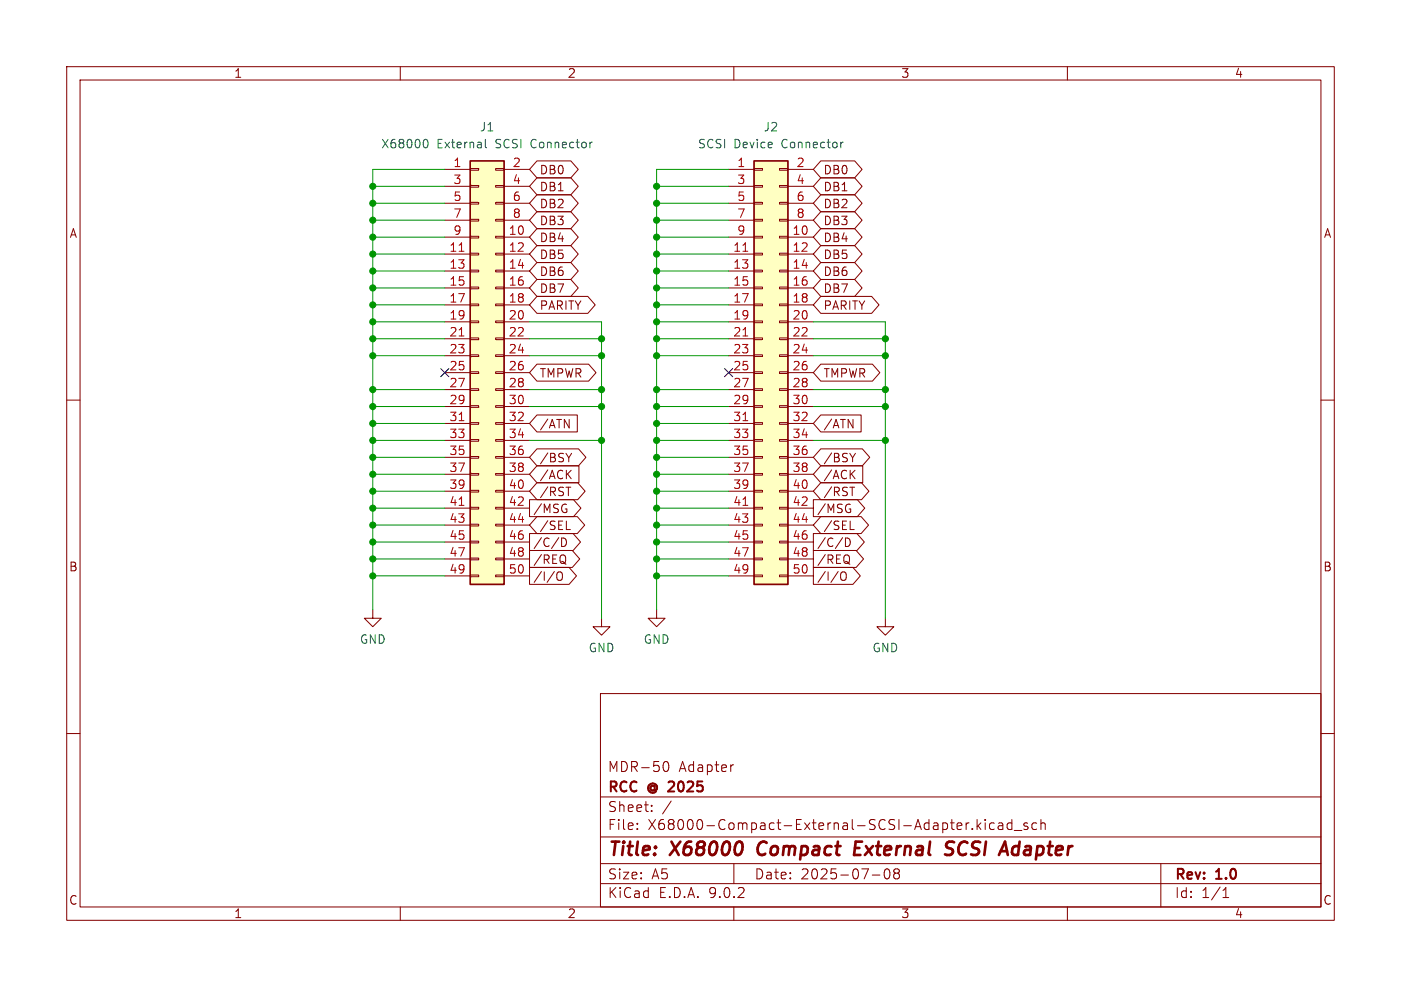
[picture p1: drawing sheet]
<svg xmlns="http://www.w3.org/2000/svg" width="210mm" height="148mm" viewBox="0 0 210 148" stroke-linecap="round" stroke-linejoin="round" font-family="sans-serif">
<g fill="none" stroke="#840000" stroke-width=".15">
<path d="M10 10h190v128h-190zM12 12h186v124h-186zM60 10v2M110 10v2M160 10v2M10 60h2M198 60h2M55.9 91.4v1.3h1.2l-1.2 1.3-1.3-1.3h1.3M90.2 92.7v1.3h1.2l-1.2 1.3-1.3-1.3h1.3M10 110h2M90 104h108v32h-108zM90 119.5h108"/>
<path d="M99.4 114.8a.55 .55 0 0 1 .4-.6h.1a.94 .94 0 0 1 0 1.5h-.1a.55 .55 0 0 1-.4-.6M110 114.7l-.3 .1M198 110h2M60 136v2M90 132.5h108M90 129.5h108M90 125.5h108M95.5 124.2v.2M95.5 123.5v.1M97.7 121.5v.2M97.7 120.8v.1M100.6 120.1l-1.3 1.9"/>
<path d="M110 136v2M110 129.5v3M130.8 131.2h1.1M132.7 130.4l.3-.1a.94 .94 0 0 1 0 1.5h-.1a.91 .91 0 0 1-.2-1.4zM134.3 130.9l-.3-.3v-.2l.3-.1 .4 .1 .1 .2v.2l-.3 .1M134.3 130.9l-.3 .3v.4l.3 .2 .4-.1 .1-.2v-.4l-.3-.2M134.3 130.9h.2M145.7 124.2v.2M146.5 122.9v1.5M146.6 123.8l.4 .6M147 123.4l-.5 .6M147.7 122.9v.1"/>
<path d="M147.7 123.4v1M149 123.5l-.4-.1-.3 .3v.4l.2 .2h.5M149.7 123.5h.5l.1 .9M150.3 123.7l-.5 .1a.29 .29 0 0 0-.2 .3 .29 .29 0 0 0 .2 .3l.5-.1M151.7 123.5l-.5-.1-.2 .3v.4l.1 .2h.6M151.7 122.9v1.5M152 124.5h1.2M154 123.5l-.3-.1-.2 .2v.2l.5 .2v.3h-.5M155.4 123.5l-.4-.1-.3 .3v.4l.1 .2h.6M156 123.5a.37 .37 0 0 1 .7 .1v.8M156 122.9v1.5M160 136v2"/>
<path d="M174 129.5v6.5M183.3 134.6h.9M183.3 133.5l.5-.4v1.5"/>
</g>
<path d="M113.9 126.5a1.27 1.27 0 0 0-.1 1.6M128.2 127.2h.6M129.2 126.2h-.9l-.3 2h1M141.9 127l.6 .3a.49 .49 0 0 1 .4 .5 .49 .49 0 0 1-.5 .4l-.7-.1M143 126.3a.85 .85 0 0 0-1 .1l-.2 .2M151.8 128.1l.6 .1M152.6 126.9h-.4l-.3 .2" fill="none" stroke="#840000" stroke-width=".4"/>
<path d="M70.5 24.1h5.1v63.5h-5.1z" fill="#ffffc2"/>
<path d="M70.5 24.1h5.1v63.5h-5.1z" fill="none" stroke="#840000" stroke-width=".25"/>
<g fill="none" stroke="#840000" stroke-width=".15">
<path d="M66.7 25.4h3.8M66.7 27.9h3.8M66.7 30.5h3.8M66.7 33h3.8M66.7 35.6h3.8M66.7 38.1h3.8M70.5 25.3h1.3v.2h-1.3zM70.5 27.8h1.3v.3h-1.3zM70.5 30.4h1.3v.2h-1.3zM70.5 32.9h1.3v.2h-1.3zM70.5 35.4h1.3v.3h-1.3zM70.5 38h1.3v.2h-1.3z"/>
<path d="M74.3 25.3h1.3v.2h-1.3zM74.3 27.8h1.3v.3h-1.3zM74.3 30.4h1.3v.2h-1.3zM74.3 32.9h1.3v.2h-1.3zM74.3 35.4h1.3v.3h-1.3zM74.3 38h1.3v.2h-1.3zM75.6 25.4h3.8M75.6 27.9h3.8M75.6 30.5h3.8M75.6 33h3.8M75.6 35.6h3.8M75.6 38.1h3.8"/>
<path d="M66.7 40.6h3.8M66.7 43.2h3.8M66.7 45.7h3.8M66.7 48.3h3.8M66.7 50.8h3.8M66.7 53.3h3.8M66.7 55.9h3.8M66.7 58.4h3.8M70.5 40.5h1.3v.3h-1.3zM70.5 43.1h1.3v.2h-1.3zM70.5 45.6h1.3v.2h-1.3zM70.5 48.1h1.3v.3h-1.3z"/>
<path d="M70.5 50.7h1.3v.2h-1.3zM70.5 53.2h1.3v.3h-1.3zM70.5 55.8h1.3v.2h-1.3zM70.5 58.3h1.3v.2h-1.3zM74.3 40.5h1.3v.3h-1.3zM74.3 43.1h1.3v.2h-1.3zM74.3 45.6h1.3v.2h-1.3zM74.3 48.1h1.3v.3h-1.3zM74.3 50.7h1.3v.2h-1.3zM74.3 53.2h1.3v.3h-1.3zM74.3 55.8h1.3v.2h-1.3zM74.3 58.3h1.3v.2h-1.3z"/>
<path d="M75.6 40.6h3.8M75.6 43.2h3.8M75.6 45.7h3.8M75.6 48.3h3.8M75.6 50.8h3.8M75.6 53.3h3.8M75.6 55.9h3.8M75.6 58.4h3.8M66.7 61h3.8M66.7 63.5h3.8M66.7 66h3.8M66.7 68.6h3.8"/>
<path d="M66.7 71.1h3.8M66.7 73.7h3.8M66.7 76.2h3.8M66.7 78.7h3.8M70.5 60.8h1.3v.3h-1.3zM70.5 63.4h1.3v.2h-1.3zM70.5 65.9h1.3v.3h-1.3zM70.5 68.5h1.3v.2h-1.3zM70.5 71h1.3v.2h-1.3zM70.5 73.5h1.3v.3h-1.3zM70.5 76.1h1.3v.2h-1.3zM70.5 78.6h1.3v.3h-1.3z"/>
<path d="M74.3 60.8h1.3v.3h-1.3zM74.3 63.4h1.3v.2h-1.3zM74.3 65.9h1.3v.3h-1.3zM74.3 68.5h1.3v.2h-1.3zM74.3 71h1.3v.2h-1.3zM74.3 73.5h1.3v.3h-1.3zM74.3 76.1h1.3v.2h-1.3zM74.3 78.6h1.3v.3h-1.3zM75.6 61h3.8M75.6 63.5h3.8M75.6 66h3.8M75.6 68.6h3.8"/>
<path d="M75.6 71.1h3.8M75.6 73.7h3.8M75.6 76.2h3.8M75.6 78.7h3.8M66.7 81.3h3.8M66.7 83.8h3.8M66.7 86.4h3.8M70.5 81.2h1.3v.2h-1.3zM70.5 83.7h1.3v.2h-1.3zM70.5 86.2h1.3v.3h-1.3zM74.3 81.2h1.3v.2h-1.3zM74.3 83.7h1.3v.2h-1.3z"/>
<path d="M74.3 86.2h1.3v.3h-1.3zM75.6 81.3h3.8M75.6 83.8h3.8M75.6 86.4h3.8M98.4 91.4v1.3h1.3l-1.3 1.3-1.2-1.3h1.2M132.7 92.7v1.3h1.3l-1.3 1.3-1.3-1.3h1.3"/>
</g>
<path d="M68.8 37.7h.7M68.8 50.4h.7M68.8 63.1h.7M68.8 75.8h.7" fill="none" stroke="#a90000" stroke-width=".15"/>
<path d="M63.6 21l.1-.1a.69 .69 0 0 1 .5 .5 .69 .69 0 0 1-.2 .7h-.4M72.8 20.9v1.1l.1 .2M88.8 21.3l-.3 .1" fill="none" stroke="#006464" stroke-width=".15"/>
<path d="M113 24.1h5.1v63.5h-5.1z" fill="#ffffc2"/>
<path d="M113 24.1h5.1v63.5h-5.1z" fill="none" stroke="#840000" stroke-width=".25"/>
<g fill="none" stroke="#840000" stroke-width=".15">
<path d="M80.5 34.3h5.1l1.1 1.3-1.1 1.2h-5.1l-1.1-1.2zM80.5 29.2h5.1l1.1 1.3-1.1 1.3h-5.1l-1.1-1.3zM80.5 36.8h5.1l1.1 1.3-1.1 1.3h-5.1l-1.1-1.3zM80.5 39.4h5.1l1.1 1.2-1.1 1.3h-5.1l-1.1-1.3zM80.5 24.1h5.1l1.1 1.3-1.1 1.3h-5.1l-1.1-1.3zM80.5 26.7h5.1l1.1 1.2-1.1 1.3h-5.1l-1.1-1.3zM80.5 31.7h5.1l1.1 1.3-1.1 1.3h-5.1l-1.1-1.3zM109.2 25.4h3.8M109.2 27.9h3.8M109.2 30.5h3.8M109.2 33h3.8M109.2 35.6h3.8"/>
<path d="M109.2 38.1h3.8M113 25.3h1.3v.2h-1.3zM113 27.8h1.3v.3h-1.3zM113 30.4h1.3v.2h-1.3zM113 32.9h1.3v.2h-1.3zM113 35.4h1.3v.3h-1.3zM113 38h1.3v.2h-1.3zM116.8 25.3h1.3v.2h-1.3zM116.8 27.8h1.3v.3h-1.3zM116.8 30.4h1.3v.2h-1.3zM116.8 32.9h1.3v.2h-1.3zM116.8 35.4h1.3v.3h-1.3z"/>
<path d="M116.8 38h1.3v.2h-1.3zM118.1 25.4h3.8M118.1 27.9h3.8M118.1 30.5h3.8M118.1 33h3.8M118.1 35.6h3.8M118.1 38.1h3.8M123 39.4h5.1l1.1 1.2-1.1 1.3h-5.1l-1.1-1.3zM123 36.8h5.1l1.1 1.3-1.1 1.3h-5.1l-1.1-1.3zM123 34.3h5.1l1.1 1.3-1.1 1.2h-5.1l-1.1-1.2zM123 24.1h5.1l1.1 1.3-1.1 1.3h-5.1l-1.1-1.3zM123 26.7h5.1l1.1 1.2-1.1 1.3h-5.1l-1.1-1.3z"/>
<path d="M123 29.2h5.1l1.1 1.3-1.1 1.3h-5.1l-1.1-1.3zM123 31.7h5.1l1.1 1.3-1.1 1.3h-5.1l-1.1-1.3zM80.5 41.9h5.1l1.1 1.3-1.1 1.3h-5.1l-1.1-1.3zM80.5 54.6h7.7l1.1 1.3-1.1 1.3h-7.7l-1.1-1.3zM80.5 44.4h7.6l1.1 1.3-1.1 1.3h-7.6l-1.1-1.3zM109.2 40.6h3.8M109.2 43.2h3.8M109.2 45.7h3.8M109.2 48.3h3.8M109.2 50.8h3.8M109.2 53.3h3.8M109.2 55.9h3.8"/>
<path d="M109.2 58.4h3.8M113 40.5h1.3v.3h-1.3zM113 43.1h1.3v.2h-1.3zM113 45.6h1.3v.2h-1.3zM113 48.1h1.3v.3h-1.3zM113 50.7h1.3v.2h-1.3zM113 53.2h1.3v.3h-1.3zM113 55.8h1.3v.2h-1.3zM113 58.3h1.3v.2h-1.3zM116.8 40.5h1.3v.3h-1.3zM116.8 43.1h1.3v.2h-1.3zM116.8 45.6h1.3v.2h-1.3z"/>
<path d="M116.8 48.1h1.3v.3h-1.3zM116.8 50.7h1.3v.2h-1.3zM116.8 53.2h1.3v.3h-1.3zM116.8 55.8h1.3v.2h-1.3zM116.8 58.3h1.3v.2h-1.3zM118.1 40.6h3.8M118.1 43.2h3.8M118.1 45.7h3.8M118.1 48.3h3.8M118.1 50.8h3.8M118.1 53.3h3.8M118.1 55.9h3.8"/>
<path d="M118.1 58.4h3.8M123 54.6h7.8l1.1 1.3-1.1 1.3h-7.8l-1.1-1.3zM123 44.4h7.7l1.1 1.3-1.1 1.3h-7.7l-1.1-1.3zM123 41.9h5.1l1.1 1.3-1.1 1.3h-5.1l-1.1-1.3zM79.4 74.9h6.6l1.1 1.3-1.1 1.3h-6.6zM80.5 67.3h6.2l1.1 1.3-1.1 1.3h-6.2l-1.1-1.3zM80.5 69.8h6.3v2.6h-6.3l-1.1-1.3zM80.5 62.2h6v2.6h-6l-1.1-1.3zM80.5 77.5h6l1.1 1.2-1.1 1.3h-6l-1.1-1.3zM80.5 72.4h6.1l1.1 1.3-1.1 1.2h-6.1l-1.1-1.2zM84.6 62.9l.7 1.3v-1.3M84.7 76.3h.3v.4l-.3 .2"/>
<path d="M84.8 75.6l.1 .1M84.8 73.1h.8M84.9 79.4h.6M85.1 71.1l.5 .7M85.6 70.5l-.7 .7M85.7 68l-.4 .6M109.2 61h3.8M109.2 63.5h3.8M109.2 66h3.8M109.2 68.6h3.8M109.2 71.1h3.8M109.2 73.7h3.8"/>
<path d="M109.2 76.2h3.8M109.2 78.7h3.8M113 60.8h1.3v.3h-1.3zM113 63.4h1.3v.2h-1.3zM113 65.9h1.3v.3h-1.3zM113 68.5h1.3v.2h-1.3zM113 71h1.3v.2h-1.3zM113 73.5h1.3v.3h-1.3zM113 76.1h1.3v.2h-1.3zM113 78.6h1.3v.3h-1.3zM116.8 60.8h1.3v.3h-1.3zM116.8 63.4h1.3v.2h-1.3z"/>
<path d="M116.8 65.9h1.3v.3h-1.3zM116.8 68.5h1.3v.2h-1.3zM116.8 71h1.3v.2h-1.3zM116.8 73.5h1.3v.3h-1.3zM116.8 76.1h1.3v.2h-1.3zM116.8 78.6h1.3v.3h-1.3zM118.1 61h3.8M118.1 63.5h3.8M118.1 66h3.8M118.1 68.6h3.8M118.1 71.1h3.8M118.1 73.7h3.8"/>
<path d="M118.1 76.2h3.8M118.1 78.7h3.8M121.9 74.9h6.6l1.1 1.3-1.1 1.3h-6.6zM123 67.3h6.3l1.1 1.3-1.1 1.3h-6.3l-1.1-1.3zM123 69.8h6.3v2.6h-6.3l-1.1-1.3zM123 72.4h6.1l1.2 1.3-1.2 1.2h-6.1l-1.1-1.2zM123 77.5h6.1l1.1 1.2-1.1 1.3h-6.1l-1.1-1.3zM123 62.2h6.1v2.6h-6.1l-1.1-1.3zM127.1 62.9l.8 1.3v-1.3M127.3 76.3h.2v.4l-.2 .2M127.3 75.6l.2 .1M127.4 73.1h.7"/>
<path d="M127.4 79.4h.6M127.6 71.1l.6 .7M128.2 70.5l-.8 .7M128.2 68l-.4 .6M79.4 85.1h5.9l1.1 1.3-1.1 1.2h-5.9zM79.4 80h6.5l1.1 1.3-1.1 1.3h-6.5zM79.4 82.5h6.4l1.1 1.3-1.1 1.3h-6.4zM83.5 85.9a.43 .43 0 0 1 .5-.1 .43 .43 0 0 1 .3 .4v.4a.42 .42 0 0 1-.4 .4 .42 .42 0 0 1-.4-.4zM84.2 80.7a.64 .64 0 0 1 .7 .6 .64 .64 0 0 1-.7 .7zM84.6 83.3a.9 .9 0 0 1 0 1.1l.2 .2M109.2 81.3h3.8M109.2 83.8h3.8"/>
<path d="M109.2 86.4h3.8M113 81.2h1.3v.2h-1.3zM113 83.7h1.3v.2h-1.3zM113 86.2h1.3v.3h-1.3zM116.8 81.2h1.3v.2h-1.3zM116.8 83.7h1.3v.2h-1.3zM116.8 86.2h1.3v.3h-1.3zM118.1 81.3h3.8M118.1 83.8h3.8M118.1 86.4h3.8M121.9 80h6.6l1.1 1.3-1.1 1.3h-6.6zM121.9 82.5h6.4l1.1 1.3-1.1 1.3h-6.4z"/>
<path d="M121.9 85.1h6l1.1 1.3-1.1 1.2h-6zM126.1 85.9a.43 .43 0 0 1 .5-.1 .43 .43 0 0 1 .3 .4v.4a.42 .42 0 0 1-.5 .4 .42 .42 0 0 1-.4-.4zM126.7 80.7a.64 .64 0 0 1 .8 .6 .64 .64 0 0 1-.8 .7zM127.2 83.3a.9 .9 0 0 1 0 1.1l.2 .2"/>
</g>
<path d="M111.4 37.7h.7M111.4 50.4h.7M111.4 63.1h.7M111.4 75.8h.7" fill="none" stroke="#a90000" stroke-width=".15"/>
<path d="M126.4 21.3l-.2 .1-.2 .2" fill="none" stroke="#006464" stroke-width=".15"/>
<g fill="none" stroke="#009600" stroke-width=".15">
<path d="M55.9 35.6h10.8M55.9 33h10.8M55.9 38.1h10.8M55.9 27.9h10.8M55.9 30.5h10.8M66.7 25.4h-10.8v66M98.4 35.6h10.8M98.4 33h10.8M98.4 38.1h10.8M98.4 27.9h10.8M98.4 30.5h10.8M109.2 25.4h-10.8v66"/>
<path d="M55.9 48.3h10.8M55.9 58.4h10.8M55.9 53.3h10.8M55.9 50.8h10.8M55.9 43.2h10.8M55.9 45.7h10.8M55.9 40.6h10.8M79.4 48.3h10.8v44.4M79.4 58.4h10.8M79.4 53.3h10.8M79.4 50.8h10.8M98.4 48.3h10.8"/>
<path d="M98.4 58.4h10.8M98.4 53.3h10.8M98.4 50.8h10.8M98.4 43.2h10.8M98.4 45.7h10.8M98.4 40.6h10.8M121.9 48.3h10.8v44.4M121.9 58.4h10.8M121.9 53.3h10.8M121.9 50.8h10.8M55.9 78.7h10.8M55.9 68.6h10.8"/>
<path d="M55.9 66h10.8M55.9 71.1h10.8M55.9 73.7h10.8M55.9 61h10.8M55.9 63.5h10.8M55.9 76.2h10.8M79.4 66h10.8M79.4 61h10.8M98.4 78.7h10.8M98.4 68.6h10.8M98.4 66h10.8M98.4 71.1h10.8"/>
<path d="M98.4 73.7h10.8M98.4 61h10.8M98.4 63.5h10.8M98.4 76.2h10.8M121.9 66h10.8M121.9 61h10.8M55.9 81.3h10.8M55.9 86.4h10.8M55.9 83.8h10.8M98.4 81.3h10.8M98.4 86.4h10.8M98.4 83.8h10.8"/>
</g>
<path d="M66.1 55.3l1.2 1.2M67.3 55.3l-1.2 1.2M108.6 55.3l1.2 1.2M109.8 55.3l-1.2 1.2" fill="none" stroke="#000084" stroke-width=".15"/>
<g fill="#009600" stroke="#009600" stroke-width=".15">
<circle cx="98.4" cy="71.1" r=".46"/>
<circle cx="98.4" cy="73.7" r=".46"/>
<circle cx="98.4" cy="68.6" r=".46"/>
<circle cx="98.4" cy="86.4" r=".46"/>
<circle cx="98.4" cy="83.8" r=".46"/>
<circle cx="98.4" cy="76.2" r=".46"/>
<circle cx="98.4" cy="78.7" r=".46"/>
<circle cx="98.4" cy="81.3" r=".46"/>
<circle cx="90.2" cy="66" r=".46"/>
<circle cx="98.4" cy="66" r=".46"/>
<circle cx="55.9" cy="61" r=".46"/>
<circle cx="55.9" cy="63.5" r=".46"/>
<circle cx="55.9" cy="66" r=".46"/>
<circle cx="55.9" cy="68.6" r=".46"/>
<circle cx="55.9" cy="76.2" r=".46"/>
<circle cx="55.9" cy="73.7" r=".46"/>
<circle cx="55.9" cy="78.7" r=".46"/>
<circle cx="55.9" cy="83.8" r=".46"/>
<circle cx="55.9" cy="81.3" r=".46"/>
<circle cx="55.9" cy="71.1" r=".46"/>
<circle cx="55.9" cy="86.4" r=".46"/>
<circle cx="90.2" cy="61" r=".46"/>
<circle cx="98.4" cy="58.4" r=".46"/>
<circle cx="98.4" cy="48.3" r=".46"/>
<circle cx="98.4" cy="45.7" r=".46"/>
<circle cx="98.4" cy="50.8" r=".46"/>
<circle cx="98.4" cy="30.5" r=".46"/>
<circle cx="98.4" cy="33" r=".46"/>
<circle cx="98.4" cy="27.9" r=".46"/>
<circle cx="98.4" cy="53.3" r=".46"/>
<circle cx="90.2" cy="50.8" r=".46"/>
<circle cx="90.2" cy="58.4" r=".46"/>
<circle cx="90.2" cy="53.3" r=".46"/>
<circle cx="55.9" cy="58.4" r=".46"/>
<circle cx="55.9" cy="53.3" r=".46"/>
<circle cx="55.9" cy="50.8" r=".46"/>
<circle cx="132.7" cy="61" r=".46"/>
<circle cx="132.7" cy="66" r=".46"/>
<circle cx="132.7" cy="58.4" r=".46"/>
<circle cx="98.4" cy="63.5" r=".46"/>
<circle cx="98.4" cy="61" r=".46"/>
<circle cx="132.7" cy="50.8" r=".46"/>
<circle cx="132.7" cy="53.3" r=".46"/>
<circle cx="55.9" cy="40.6" r=".46"/>
<circle cx="55.9" cy="38.1" r=".46"/>
<circle cx="55.9" cy="43.2" r=".46"/>
<circle cx="55.9" cy="48.3" r=".46"/>
<circle cx="55.9" cy="45.7" r=".46"/>
<circle cx="55.9" cy="33" r=".46"/>
<circle cx="55.9" cy="30.5" r=".46"/>
<circle cx="55.9" cy="27.9" r=".46"/>
<circle cx="55.9" cy="35.6" r=".46"/>
<circle cx="98.4" cy="35.6" r=".46"/>
<circle cx="98.4" cy="38.1" r=".46"/>
<circle cx="98.4" cy="43.2" r=".46"/>
<circle cx="98.4" cy="40.6" r=".46"/>
</g>
<g font-size="2.8" fill="#840000">
<text x="91" y="128.9">Title:</text>
<text x="100.7" y="128.9">X68000</text>
<text x="114.4" y="128.9">Compact</text>
<text x="129.7" y="128.9">External</text>
<text x="144.2" y="128.9">SCSI</text>
<text x="153.3" y="128.9">Adapter</text>
</g>
<g font-size="2.1" fill="#840000">
<text x="91" y="119.2">RCC</text>
<text x="91" y="116">MDR-50</text>
<text x="97.3" y="119.2">@ 2025</text>
<text x="101.7" y="116">Adapter</text>
<text x="91" y="124.7">File:</text>
<text x="91" y="122">Sheet:</text>
<text x="97.1" y="124.7">X68000-Compact-External-SCSI-Adapter.kicad_sch</text>
<text x="91" y="134.9">KiCad</text>
<text x="91" y="132.1">Size:</text>
<text x="97.7" y="132.1">A5</text>
<text x="98.7" y="134.9">E.D.A.</text>
<text x="106.3" y="134.9">9.0.2</text>
<text x="113" y="132.1">Date:</text>
<text x="120" y="132.1">2025-07-08</text>
<text x="176" y="132.3">Rev:</text>
<text x="176" y="134.9">Id:</text>
<text x="180.1" y="134.9">1/1</text>
<text x="182.4" y="132.3">1.0</text>
</g>
<g font-size="1.8" fill="#840000">
<text x="35" y="11.9">1</text>
<text x="85" y="11.9">2</text>
<text x="135" y="11.9">3</text>
<text x="185" y="11.9">4</text>
<text x="80.8" y="26.4">DB0</text>
<text x="80.8" y="28.9">DB1</text>
<text x="123.3" y="26.4">DB0</text>
<text x="123.3" y="28.9">DB1</text>
<text x="10.3" y="35.9">A</text>
<text x="80.8" y="31.4">DB2</text>
<text x="80.8" y="34">DB3</text>
<text x="123.3" y="31.4">DB2</text>
<text x="123.3" y="34">DB3</text>
<text x="198.4" y="35.9">A</text>
<text x="80.8" y="36.5">DB4</text>
<text x="80.8" y="39.1">DB5</text>
<text x="80.8" y="41.6">DB6</text>
<text x="123.3" y="41.6">DB6</text>
<text x="123.3" y="39.1">DB5</text>
<text x="123.3" y="36.5">DB4</text>
<text x="80.8" y="44.1">DB7</text>
<text x="80.8" y="46.7">PARITY</text>
<text x="123.3" y="46.7">PARITY</text>
<text x="123.3" y="44.1">DB7</text>
<text x="80.8" y="56.8">TMPWR</text>
<text x="123.3" y="56.8">TMPWR</text>
<text x="80.8" y="64.5">/ATN</text>
<text x="123.3" y="64.5">/ATN</text>
<text x="80.8" y="69.5">/BSY</text>
<text x="123.3" y="69.5">/BSY</text>
<text x="79.9" y="77.2">/MSG</text>
<text x="80.8" y="72.1">/ACK</text>
<text x="80.8" y="74.6">/RST</text>
<text x="122.4" y="77.2">/MSG</text>
<text x="123.3" y="72.1">/ACK</text>
<text x="123.3" y="74.6">/RST</text>
<text x="79.9" y="82.2">/C/D</text>
<text x="80.8" y="79.7">/SEL</text>
<text x="122.4" y="82.2">/C/D</text>
<text x="123.3" y="79.7">/SEL</text>
<text x="10.3" y="85.9">B</text>
<text x="79.9" y="87.3">/I/O</text>
<text x="79.9" y="84.8">/REQ</text>
<text x="122.4" y="84.8">/REQ</text>
<text x="122.4" y="87.3">/I/O</text>
<text x="198.3" y="85.9">B</text>
<text x="10.3" y="135.9">C</text>
<text x="35" y="137.9">1</text>
<text x="85" y="137.9">2</text>
<text x="135" y="137.9">3</text>
<text x="185" y="137.9">4</text>
<text x="198.3" y="135.9">C</text>
</g>
<g font-size="1.8" fill="#006464">
<text x="57" y="22.5">X68000</text>
<text x="65.5" y="22.5">External</text>
<text x="71.8" y="19.9">J1</text>
<text x="74.4" y="22.5">SCSI</text>
<text x="79.9" y="22.5">Connector</text>
<text x="104.5" y="22.5">SCSI</text>
<text x="110" y="22.5">Device</text>
<text x="114.4" y="19.9">J2</text>
<text x="117.3" y="22.5">Connector</text>
<text x="53.8" y="96.7">GND</text>
<text x="88.1" y="98">GND</text>
<text x="96.4" y="96.7">GND</text>
<text x="130.7" y="98">GND</text>
</g>
<g font-size="1.8" fill="#a90000">
<text x="67.9" y="25.1">1</text>
<text x="67.9" y="27.7">3</text>
<text x="76.8" y="25.1">2</text>
<text x="76.8" y="27.7">4</text>
<text x="110.4" y="25.1">1</text>
<text x="110.4" y="27.7">3</text>
<text x="119.3" y="25.1">2</text>
<text x="119.3" y="27.7">4</text>
<text x="67.9" y="30.2">5</text>
<text x="67.9" y="32.8">7</text>
<text x="67.9" y="35.3">9</text>
<text x="76.2" y="35.3">10</text>
<text x="76.8" y="30.2">6</text>
<text x="76.8" y="32.8">8</text>
<text x="110.4" y="30.2">5</text>
<text x="110.4" y="32.8">7</text>
<text x="110.4" y="35.3">9</text>
<text x="118.7" y="35.3">10</text>
<text x="119.3" y="30.2">6</text>
<text x="119.3" y="32.8">8</text>
<text x="67.3" y="37.8">11</text>
<text x="67.3" y="40.4">13</text>
<text x="76.2" y="37.8">12</text>
<text x="76.2" y="40.4">14</text>
<text x="109.8" y="37.8">11</text>
<text x="109.8" y="40.4">13</text>
<text x="118.7" y="37.8">12</text>
<text x="118.7" y="40.4">14</text>
<text x="67.3" y="42.9">15</text>
<text x="67.3" y="45.5">17</text>
<text x="76.2" y="42.9">16</text>
<text x="76.2" y="45.5">18</text>
<text x="109.8" y="42.9">15</text>
<text x="109.8" y="45.5">17</text>
<text x="118.7" y="42.9">16</text>
<text x="118.7" y="45.5">18</text>
<text x="67.3" y="48">19</text>
<text x="67.3" y="50.5">21</text>
<text x="67.3" y="53.1">23</text>
<text x="76.2" y="48">20</text>
<text x="76.2" y="50.5">22</text>
<text x="76.2" y="53.1">24</text>
<text x="109.8" y="48">19</text>
<text x="109.8" y="50.5">21</text>
<text x="109.8" y="53.1">23</text>
<text x="118.7" y="48">20</text>
<text x="118.7" y="50.5">22</text>
<text x="118.7" y="53.1">24</text>
<text x="67.3" y="55.6">25</text>
<text x="67.3" y="58.2">27</text>
<text x="76.2" y="55.6">26</text>
<text x="76.2" y="58.2">28</text>
<text x="109.8" y="55.6">25</text>
<text x="109.8" y="58.2">27</text>
<text x="118.7" y="55.6">26</text>
<text x="118.7" y="58.2">28</text>
<text x="67.3" y="60.7">29</text>
<text x="67.3" y="63.2">31</text>
<text x="67.3" y="65.8">33</text>
<text x="76.2" y="60.7">30</text>
<text x="76.2" y="63.2">32</text>
<text x="76.2" y="65.8">34</text>
<text x="109.8" y="60.7">29</text>
<text x="109.8" y="63.2">31</text>
<text x="109.8" y="65.8">33</text>
<text x="118.7" y="60.7">30</text>
<text x="118.7" y="63.2">32</text>
<text x="118.7" y="65.8">34</text>
<text x="67.3" y="68.3">35</text>
<text x="67.3" y="70.9">37</text>
<text x="76.2" y="68.3">36</text>
<text x="76.2" y="70.9">38</text>
<text x="109.8" y="68.3">35</text>
<text x="109.8" y="70.9">37</text>
<text x="118.7" y="68.3">36</text>
<text x="118.7" y="70.9">38</text>
<text x="67.3" y="73.4">39</text>
<text x="67.3" y="75.9">41</text>
<text x="76.2" y="73.4">40</text>
<text x="76.2" y="75.9">42</text>
<text x="109.8" y="73.4">39</text>
<text x="109.8" y="75.9">41</text>
<text x="118.7" y="73.4">40</text>
<text x="118.7" y="75.9">42</text>
<text x="67.3" y="78.5">43</text>
<text x="67.3" y="81">45</text>
<text x="67.3" y="83.6">47</text>
<text x="76.2" y="78.5">44</text>
<text x="76.2" y="81">46</text>
<text x="76.2" y="83.6">48</text>
<text x="109.8" y="78.5">43</text>
<text x="109.8" y="81">45</text>
<text x="109.8" y="83.6">47</text>
<text x="118.7" y="78.5">44</text>
<text x="118.7" y="81">46</text>
<text x="118.7" y="83.6">48</text>
<text x="67.3" y="86.1">49</text>
<text x="76.2" y="86.1">50</text>
<text x="109.8" y="86.1">49</text>
<text x="118.7" y="86.1">50</text>
</g>
</svg>
